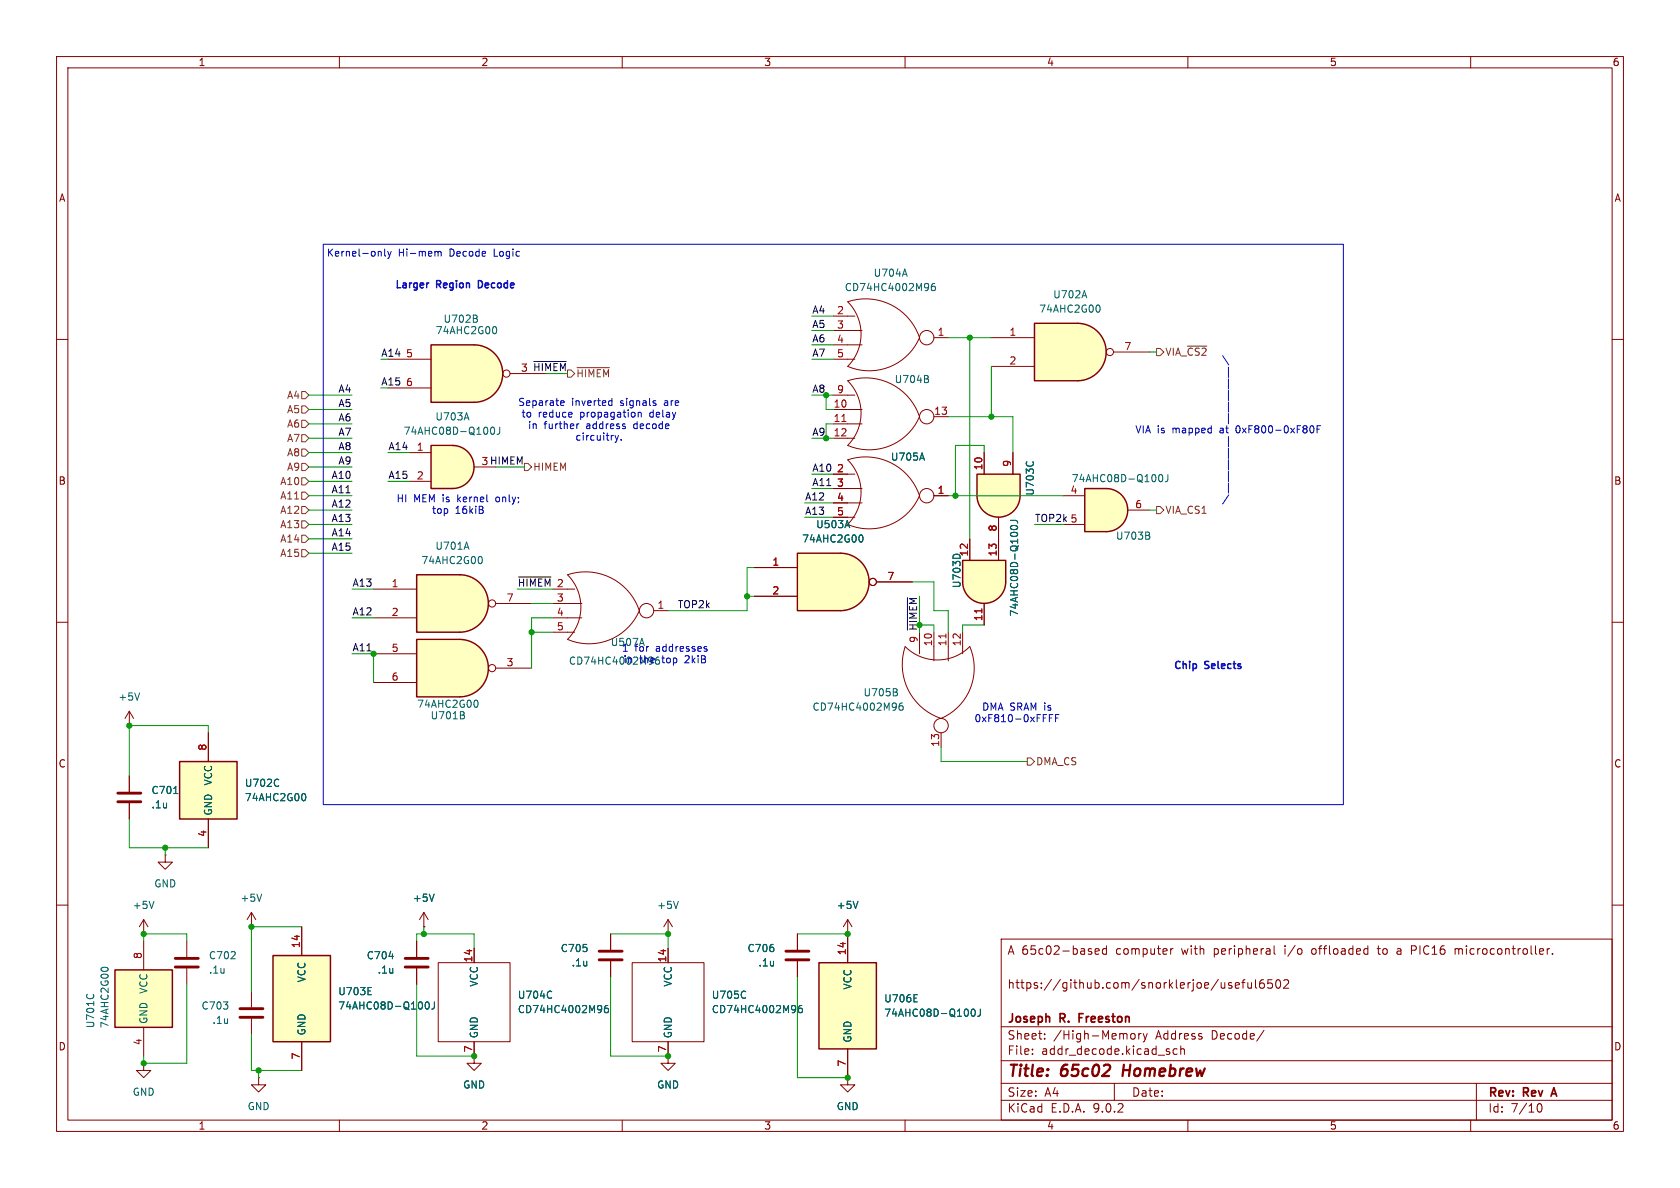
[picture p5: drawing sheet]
<svg xmlns="http://www.w3.org/2000/svg" width="297mm" height="210mm" viewBox="0 0 297 210" stroke-linecap="round" stroke-linejoin="round" font-family="sans-serif">
<g fill="none" stroke="#840000" stroke-width=".18">
<path d="M10 10h277v190h-277zM12 12h273v186h-273zM60 10v2M110 10v2M160 10v2M210 10v2M260 10v2M10 60h2M285 60h2M10 110h2M285 110h2M22.9 128.3h.1"/>
<path d="M22.9 125.7l-.8 1.3M22.9 125.7l.7 1.3M22.9 125.7v2.6M10 160h2M25.4 165.1h.1M25.4 162.6l-.8 1.2M25.4 162.6l.8 1.2M25.4 162.6v2.5M33 166.4v2.8M33 171.2v2.8M44.4 163.8h.1M44.4 161.3v2.5"/>
<path d="M44.4 175.3v2.8M44.4 161.3l-.7 1.3M44.4 161.3l.8 1.3M107.9 165.1v2.8M107.9 169.9v2.8M177 166h108v32h-108zM193.6 168.2l.7-.1-.1-.3-.4-.1-.2 .2 .1 .7h.5M195.6 167.8l-.4-.1-.3 .3v.4l.1 .2h.6M195.6 167.2v1.5M207 167.7v1M207.4 167.7l-.3 .1-.1 .2M217.7 173.8l-.3-.1-.2 .2v.2l.5 .2v.3h-.5"/>
<path d="M218.4 174.2l.7-.1-.1-.3-.4-.1-.2 .2 .1 .7h.5M219.5 173.7h.6M220.1 173.2l-.4 .2v1.3M220.6 173.7l.1 .9 .3 .1 .2-.1M221.2 173.7v1M222 173.2v1.3l.2 .2M223.4 173.2a.59 .59 0 0 0-.7 .6v.6l.1 .2 .4 .1 .3-.1v-.5l-.1-.3h-.4l-.3 .3M224.9 173.2h-.7l-.1 .7 .2-.1h.5l.2 .3-.1 .5-.2 .1-.6-.1M225.2 167.2v1.3l.3 .2M225.7 173.3l.2-.1a.81 .81 0 0 1 .6 .6 .81 .81 0 0 1-.3 .8l-.2 .1a.81 .81 0 0 1-.3-1.4zM227 173.3l.5-.1 .2 .1 .1 .3-.9 1.1h.9M241.4 167.7l.4 .1"/>
<path d="M241.8 168.6l-.4 .1M241.8 167.2v1.5M243.5 167.7h.5M247.5 167.7l-.5 .1M247.5 168.1h-.3a.29 .29 0 0 0-.2 .3 .29 .29 0 0 0 .2 .3h.3M249.5 167.2h.6M249.5 168h.6M257.2 167.7v1M257.8 167.8l-.3-.1-.3 .1M273.5 167.7v1M274 167.7l-.3 .1-.2 .2M274.5 168.6v.1"/>
<path d="M285 160h2M44.4 180.1v2.8M60 198v2M83.8 186.7v1.3h1.3l-1.3 1.2-1.3-1.2h1.3M83.8 186.7h.1M110 198v2M160 198v2M177 194.5h108M177 191.5h108M177 187.5h108M177 181.5h108M182.5 186.3v.1"/>
<path d="M182.5 185.5v.1M184.7 183.6v.1M184.7 182.8v.1M197 191.5v3M200 182.8l.4-.1 .3 .3v.4l-.2 .2h-.5M201.3 182.7v1M201.7 182.7l-.2 .1-.2 .2M202.1 182.7l.4 1M202.5 183.7l-.2 .4-.2 .1M202.8 182.7l-.3 1M206.7 186v.3M208.1 185.5l-.4-.1-.3 .3v.4l.1 .2h.6"/>
<path d="M208.7 185.5l.3-.1 .3 .1 .1 .9M208.7 184.9v1.5M210 198v2M223.5 182.1l-1.3 2M260 198v2M261 191.5v6.5M271.7 195.7l.2-.5 .2-.1a.81 .81 0 0 1 .6 .6 .81 .81 0 0 1-.3 .8h-.4l-.3-.5"/>
</g>
<path d="M190.8 179.9h.5M191.5 179.2h-.7v1.5M274.3 193.4h.8M274.7 192.3l-.5 1.5" fill="none" stroke="#840000" stroke-width=".3"/>
<path d="M198.7 188.2l-.3 2" fill="none" stroke="#840000" stroke-width=".4"/>
<path d="M31 169.4h4.1M31 170.9h4.1M42.4 178.3h4.1M42.4 179.8h4.1M105.9 168.1h4.1M105.9 169.7h4.1" fill="none" stroke="#840000" stroke-width=".51"/>
<path d="M24.7 122.5l-.4 1.3M27.2 159.3l-.4 1.3M46.3 158.1l-.5 1.2" fill="none" stroke="#006464" stroke-width=".18"/>
<path d="M48.3 168.9h10.1v15.3h-10.1z" fill="#ffffc2"/>
<path d="M48.3 168.9h10.1v15.3h-10.1z" fill="none" stroke="#840000" stroke-width=".25"/>
<path d="M53.3 163.8v5.1M73.7 166.4v2.8M73.7 171.2v2.8M53.3 184.2v5M149.9 190.5v1.3h1.2l-1.2 1.2-1.3-1.2h1.3M149.9 190.5h.1" fill="none" stroke="#840000" stroke-width=".18"/>
<path d="M65.1 175.8h.6M65.1 174.6h.6M68.8 169.1h.8M75.3 177.2l.2-.1a.68 .68 0 0 1 .4 .6 .68 .68 0 0 1-.4 .7 .84 .84 0 0 1-.2-1.2zM76.8 177.1v.9a.41 .41 0 0 1-.5 .4" fill="none" stroke="#006464" stroke-width=".18"/>
<path d="M71.6 169.4h4.1M71.6 170.9h4.1" fill="none" stroke="#840000" stroke-width=".51"/>
<path d="M144.8 170.2h10.1v15.2h-10.1z" fill="#ffffc2"/>
<path d="M144.8 170.2h10.1v15.2h-10.1z" fill="none" stroke="#840000" stroke-width=".25"/>
<g fill="none" stroke="#840000" stroke-width=".18">
<path d="M147.3 69.9h3.8M147.3 72.4h5.1M147.3 74.9h5.1M147.3 77.5h3.8M149.9 67.3a10 10 0 0 1 12.7 6.4 9.7 9.7 0 0 1-12.7 5 8.1 8.1 0 0 0 0-11.4zM165.1 73.7h2.5M74.9 163.8h.1M74.9 161.3l-.7 1.3M74.9 161.3l.8 1.3M74.9 161.3v2.5M77.5 170.2h12.7v14h-12.7zM83.8 167.6v2.6"/>
<path d="M149.9 165.1v5.1M83.8 184.2v2.5M149.9 185.4v5.1"/>
<circle cx="163.8" cy="73.7" r="1.27"/>
</g>
<path d="M163.9 67l.3 .2-.1 .3-.2 .1M164 66.4l.1 .2-.1 .3M76.7 158.1l-.4 1.2M97.5 175.3h.1M97.5 176.4h.1M107.5 177.7l-.4 .1a.86 .86 0 0 0 0 1.2l.4-.1 .1-.4-.3-.3-.3 .1-.1 .2M161.6 177.1h.6M161.6 175.8h.6M171.8 178.5l.2-.1a.68 .68 0 0 1 .4 .6 .68 .68 0 0 1-.4 .6l-.2-.1-.1-.3zM173.3 178.4v.9a.41 .41 0 0 1-.5 .3" fill="none" stroke="#006464" stroke-width=".18"/>
<path d="M148.8 74.5h.8" fill="none" stroke="#a90000" stroke-width=".18"/>
<path d="M31.7 134.6h10.2v10.2h-10.2z" fill="#ffffc2"/>
<path d="M31.7 134.6h10.2v10.2h-10.2z" fill="none" stroke="#840000" stroke-width=".25"/>
<path d="M22.9 137.2v2.8M36.8 129.5v5.1M22.9 142v2.8M29.2 151.1v1.3h1.3l-1.3 1.3-1.3-1.3h1.3M29.2 151.1h.1M36.8 144.8v5.1M111.8 170.2h12.7v14h-12.7zM118.1 167.6v2.6M118.1 184.2v2.5" fill="none" stroke="#840000" stroke-width=".18"/>
<path d="M49.2 137.8l.1 .1M49.3 138.9h-.1M30.7 140.3h.7M53.8 140.3a.79 .79 0 0 1 0 1.2M131.8 175.3h.1M131.8 176.4h.1M141.7 177.7l-.3 .1a.86 .86 0 0 0 0 1.2l.4-.1 .1-.4-.3-.3-.3 .1-.2 .2" fill="none" stroke="#006464" stroke-width=".18"/>
<path d="M20.8 140.2h4.1M20.8 141.7h4.1" fill="none" stroke="#840000" stroke-width=".51"/>
<path d="M20.3 171.5h10.2v10.1h-10.2z" fill="#ffffc2"/>
<path d="M20.3 171.5h10.2v10.1h-10.2z" fill="none" stroke="#840000" stroke-width=".25"/>
<g fill="none" stroke="#840000" stroke-width=".18">
<path d="M25.4 166.4v5.1M118.1 165.1h.1M118.1 162.6l-.8 1.2M118.1 162.6l.8 1.2M118.1 162.6v2.5M141 165.1v2.8M141 169.9v2.8M149.9 165.1h.1M149.9 162.6l-.8 1.2M149.9 162.6l.7 1.2M149.9 162.6v2.5M25.4 188v1.2h1.3l-1.3 1.3-1.3-1.3h1.3"/>
<path d="M25.4 188h.1M25.4 181.6v5.1M45.7 190.5v1.3h1.3l-1.3 1.2-1.3-1.2h1.3M45.7 190.5h.1M118.1 186.7v1.3h1.3l-1.3 1.2-1.3-1.2h1.3M118.1 186.7h.1"/>
</g>
<path d="M119.9 159.3l-.4 1.3M151.7 159.3l-.4 1.3M15.4 175.8h.1M16.5 175.8h.1M17.9 171.3a.79 .79 0 0 1 1.2 0" fill="none" stroke="#006464" stroke-width=".18"/>
<path d="M138.9 168.1h4.1M138.9 169.7h4.1" fill="none" stroke="#840000" stroke-width=".51"/>
<path d="M148.6 97.8a5.1 5.1 0 0 1 5 5.1 5.1 5.1 0 0 1-5 5.1z" fill="#ffffc2" stroke="#ffffc2" stroke-width=".18"/>
<path d="M141 97.8h7.6v10.2h-7.6z" fill="#ffffc2"/>
<path d="M141 97.8h7.6a5.1 5.1 0 0 1 5 5.1 5.1 5.1 0 0 1-5 5.1h-7.6z" fill="none" stroke="#840000" stroke-width=".25"/>
<g fill="none" stroke="#840000" stroke-width=".18">
<path d="M97.8 104.1h3.8M97.8 106.7h5.1M97.8 109.2h5.1M97.8 111.8h3.8M100.3 101.6a10 10 0 0 1 12.7 6.4 9.7 9.7 0 0 1-12.7 5 8.1 8.1 0 0 0 0-11.4zM115.6 108h2.5M133.3 100.3h7.7M133.3 105.4h7.7M154.9 102.9h6.4"/>
<circle cx="114.3" cy="107.9" r="1.27"/>
<circle cx="154.3" cy="102.9" r=".63"/>
</g>
<path d="M149.8 92l.4 1.3M152.3 94.6a.79 .79 0 0 1 0 1.2M113.5 112.8l.4 1.3M116 116.7l.4-.1 .2 .3M116.5 116.1l-.4 .1-.2 .3M116.6 117.2l-.2 .2h-.4" fill="none" stroke="#006464" stroke-width=".18"/>
<path d="M195.6 86.4a3.8 3.8 0 0 1 3.8 3.8 3.8 3.8 0 0 1-3.8 3.8z" fill="#ffffc2" stroke="#ffffc2" stroke-width=".18"/>
<path d="M191.8 86.4h3.8v7.6h-3.8z" fill="#ffffc2"/>
<path d="M191.8 86.4h3.8a3.8 3.8 0 0 1 3.8 3.8 3.8 3.8 0 0 1-3.8 3.8h-3.8z" fill="none" stroke="#840000" stroke-width=".25"/>
<path d="M188 87.6h3.8M188 92.7h3.8M199.4 90.2h3.8" fill="none" stroke="#840000" stroke-width=".18"/>
<path d="M203 94.7l.3 .2-.1 .3-.2 .1M203.1 94.1l.1 .2-.1 .3M205 84l.1-.1a.68 .68 0 0 1 .5 .6 .68 .68 0 0 1-.5 .7l-.1-.2-.2-.3zM206.5 83.9v.9a.41 .41 0 0 1-.5 .4" fill="none" stroke="#006464" stroke-width=".18"/>
<path d="M190.5 57.2a5.1 5.1 0 0 1 5.1 5 5.1 5.1 0 0 1-5.1 5.1z" fill="#ffffc2" stroke="#ffffc2" stroke-width=".18"/>
<path d="M182.9 57.2h7.6v10.1h-7.6z" fill="#ffffc2"/>
<path d="M182.9 57.2h7.6a5.1 5.1 0 0 1 5.1 5 5.1 5.1 0 0 1-5.1 5.1h-7.6z" fill="none" stroke="#840000" stroke-width=".25"/>
<g fill="none" stroke="#840000" stroke-width=".18">
<path d="M175.3 59.7h7.6M175.3 64.8h7.6M196.8 62.2h6.4"/>
<circle cx="196.2" cy="62.2" r=".63"/>
</g>
<path d="M191.7 51.4l.4 1.2M194.2 53.9a.79 .79 0 0 1 0 1.3" fill="none" stroke="#006464" stroke-width=".18"/>
<path d="M172.7 87.6h7.6a3.8 3.8 0 0 1-3.8 3.8 3.8 3.8 0 0 1-3.8-3.8z" fill="#ffffc2" stroke="#ffffc2" stroke-width=".18"/>
<path d="M172.7 83.8h7.6v3.8h-7.6z" fill="#ffffc2"/>
<path d="M172.7 83.8h7.6v3.8a3.8 3.8 0 0 1-3.8 3.8 3.8 3.8 0 0 1-3.8-3.8z" fill="none" stroke="#840000" stroke-width=".25"/>
<path d="M174 80v3.8M176.5 91.4v3.9M179.1 80v3.8" fill="none" stroke="#840000" stroke-width=".18"/>
<path d="M181.5 81.6v.1M182.6 81.6v.1" fill="none" stroke="#006464" stroke-width=".18"/>
<path d="M170.2 102.9h7.6a3.8 3.8 0 0 1-3.8 3.8 3.8 3.8 0 0 1-3.8-3.8z" fill="#ffffc2" stroke="#ffffc2" stroke-width=".18"/>
<path d="M170.2 99.1h7.6v3.8h-7.6z" fill="#ffffc2"/>
<path d="M170.2 99.1h7.6v3.8a3.8 3.8 0 0 1-3.8 3.8 3.8 3.8 0 0 1-3.8-3.8z" fill="none" stroke="#840000" stroke-width=".25"/>
<g fill="none" stroke="#840000" stroke-width=".18">
<path d="M147.3 55.9h3.8M147.3 58.4h5.1M149.9 53.3a10 10 0 0 1 12.7 6.4 9.7 9.7 0 0 1-12.7 5.1 8.1 8.1 0 0 0 0-11.5zM165.1 59.7h2.5M147.3 61h5.1M147.3 63.5h3.8M147.3 83.8h3.8M147.3 86.4h5.1M147.3 88.9h5.1M147.3 91.4h3.8M149.9 81.3a10 10 0 0 1 12.7 6.3 9.7 9.7 0 0 1-12.7 5.1 8.1 8.1 0 0 0 0-11.4zM165.1 87.6h2.5"/>
<path d="M171.4 95.3v3.8M176.5 95.3v3.8M160 114.3a8.1 8.1 0 0 0 11.4 0 9.7 9.7 0 0 1-5 12.7 10 10 0 0 1-6.4-12.7zM162.6 111.8v3.8M165.1 111.8v5M167.6 111.8v5M170.2 111.8v3.8M174 106.7v3.8M166.4 129.5v2.6"/>
<circle cx="163.8" cy="59.7" r="1.27"/>
<circle cx="163.8" cy="87.6" r="1.27"/>
<circle cx="166.4" cy="128.3" r="1.27"/>
</g>
<path d="M167.2 112.1v.7M173.6 107.6v.7" fill="none" stroke="#a90000" stroke-width=".18"/>
<path d="M160 47.6l.4 1.2M165.3 50.1l-.4 .1a.86 .86 0 0 0 0 1.2l.4-.1 .1-.5-.3-.2h-.2l-.3 .2M163 80.1l.4 1.3M168.8 98h.6M178.6 92h.9a.41 .41 0 0 1 .4 .5M178.7 93.1a.75 .75 0 0 1 1.2 .2 .72 .72 0 0 1-1.3-.1zM158.3 122.3l.4 .3-.1 .3-.2 .1M158.5 121.8l.1 .2-.1 .3M159.5 124.3h-.3a.86 .86 0 0 0 0 1.2l.4-.1 .1-.4-.3-.2h-.2l-.3 .2" fill="none" stroke="#006464" stroke-width=".18"/>
<path d="M83.8 61a5.1 5.1 0 0 1 5.1 5 5.1 5.1 0 0 1-5.1 5.1z" fill="#ffffc2" stroke="#ffffc2" stroke-width=".18"/>
<path d="M76.2 61h7.6v10.1h-7.6z" fill="#ffffc2"/>
<path d="M76.2 61h7.6a5.1 5.1 0 0 1 5.1 5 5.1 5.1 0 0 1-5.1 5.1h-7.6z" fill="none" stroke="#840000" stroke-width=".25"/>
<g fill="none" stroke="#840000" stroke-width=".18">
<path d="M68.6 63.5h7.6M68.6 68.6h7.6M90.2 66h6.3"/>
<circle cx="89.5" cy="66" r=".63"/>
</g>
<path d="M84.1 56.3l.3 .2-.1 .3-.1 .2M84.2 55.8l.1 .1-.1 .3M87.5 57.7a.79 .79 0 0 1 0 1.3" fill="none" stroke="#006464" stroke-width=".18"/>
<path d="M81.3 113a5.1 5.1 0 0 1 5 5.1 5.1 5.1 0 0 1-5 5.1z" fill="#ffffc2" stroke="#ffffc2" stroke-width=".18"/>
<path d="M73.7 113h7.6v10.2h-7.6z" fill="#ffffc2"/>
<path d="M73.7 113h7.6a5.1 5.1 0 0 1 5 5.1 5.1 5.1 0 0 1-5 5.1h-7.6z" fill="none" stroke="#840000" stroke-width=".25"/>
<g fill="none" stroke="#840000" stroke-width=".18">
<path d="M66 115.6h7.7M87.6 118.1h6.4M66 120.7h7.7"/>
<circle cx="87" cy="118.1" r=".63"/>
</g>
<path d="M81.8 126.4l.3 .2v.4l-.2 .1M82 125.9l.1 .3-.2 .1M84.2 123.8a.79 .79 0 0 1 0 1.2" fill="none" stroke="#006464" stroke-width=".18"/>
<path d="M80 78.7a3.8 3.8 0 0 1 3.8 3.9 3.8 3.8 0 0 1-3.8 3.8z" fill="#ffffc2" stroke="#ffffc2" stroke-width=".18"/>
<path d="M76.2 78.7h3.8v7.7h-3.8z" fill="#ffffc2"/>
<path d="M76.2 78.7h3.8a3.8 3.8 0 0 1 3.8 3.9 3.8 3.8 0 0 1-3.8 3.8h-3.8z" fill="none" stroke="#840000" stroke-width=".25"/>
<path d="M72.4 80h3.8M72.4 85.1h3.8M83.8 82.6h3.8" fill="none" stroke="#840000" stroke-width=".18"/>
<path d="M82.5 73l.4 1.2M86.8 75.6l.2-.1a.68 .68 0 0 1 .5 .6 .68 .68 0 0 1-.5 .7l-.2-.1-.1-.4zM88.3 75.5v.9a.41 .41 0 0 1-.4 .4" fill="none" stroke="#006464" stroke-width=".18"/>
<path d="M81.3 101.6a5.1 5.1 0 0 1 5 5.1 5.1 5.1 0 0 1-5 5.1z" fill="#ffffc2" stroke="#ffffc2" stroke-width=".18"/>
<path d="M73.7 101.6h7.6v10.2h-7.6z" fill="#ffffc2"/>
<path d="M73.7 101.6h7.6a5.1 5.1 0 0 1 5 5.1 5.1 5.1 0 0 1-5 5.1h-7.6z" fill="none" stroke="#840000" stroke-width=".25"/>
<g fill="none" stroke="#840000" stroke-width=".18">
<path d="M147.3 83.8h2.6M147.3 86.4h2.6M147.3 88.9h2.6M147.3 91.4h2.6M165.1 87.6h2.5M171.4 95.3v3.8M174 80v3.8M176.5 91.4v7.7M179.1 80v3.8M66 104.1h7.7M66 109.2h7.7M87.6 106.7h6.4"/>
<path d="M133.3 100.3h7.7M133.3 105.4h7.7M154.9 102.9h6.4M174 106.7v3.8M22.9 137.2v2.8M36.8 129.5v5.1M22.9 142v2.8M36.8 144.8v5.1M53.3 163.8v5.1M73.7 166.4v2.8M73.7 171.2v2.8M74.9 163.8h.1"/>
<path d="M83.8 167.6v2.6M107.9 165.1v2.8M107.9 169.9v2.8M118.1 167.6v2.6M141 165.1v2.8M141 169.9v2.8M149.9 165.1h.1M149.9 165.1v5.1M53.3 184.2v5M83.8 186.7h.1M83.8 184.2v2.5M118.1 186.7h.1"/>
<path d="M118.1 184.2v2.5M149.9 190.5h.1M149.9 185.4v5.1"/>
<circle cx="87" cy="106.7" r=".63"/>
<circle cx="154.3" cy="102.9" r=".63"/>
</g>
<g fill="none" stroke="#006464" stroke-width=".18">
<path d="M82.5 95.8l.4 1.3M85 98.4a.79 .79 0 0 1 0 1.2M149.8 92l.4 1.3M152.3 94.6a.79 .79 0 0 1 0 1.2M163 80.1l.4 1.3M168.8 98h.6M178.6 92h.9a.41 .41 0 0 1 .4 .5M178.7 93.1a.75 .75 0 0 1 1.2 .2 .72 .72 0 0 1-1.3-.1zM181.5 81.6v.1M182.6 81.6v.1M49.2 137.8l.1 .1M49.3 138.9h-.1"/>
<path d="M30.7 140.3h.7M53.8 140.3a.79 .79 0 0 1 0 1.2M76.7 158.1l-.4 1.2M151.7 159.3l-.4 1.3M65.1 175.8h.6M65.1 174.6h.6M68.8 169.1h.8M75.3 177.2l.2-.1a.68 .68 0 0 1 .4 .6 .68 .68 0 0 1-.4 .7 .84 .84 0 0 1-.2-1.2zM76.8 177.1v.9a.41 .41 0 0 1-.5 .4M97.5 175.3h.1M97.5 176.4h.1M107.5 177.7l-.4 .1a.86 .86 0 0 0 0 1.2l.4-.1 .1-.4-.3-.3-.3 .1-.1 .2"/>
<path d="M131.8 175.3h.1M131.8 176.4h.1M141.7 177.7l-.3 .1a.86 .86 0 0 0 0 1.2l.4-.1 .1-.4-.3-.3-.3 .1-.2 .2M161.6 175.8h.6M161.6 177.1h.6M171.8 178.5l.2-.1a.68 .68 0 0 1 .4 .6 .68 .68 0 0 1-.4 .6l-.2-.1-.1-.3zM173.3 178.4v.9a.41 .41 0 0 1-.5 .3"/>
</g>
<g fill="none" stroke="#725600" stroke-width=".18">
<path d="M53.3 79.4h.7l.6 .6-.6 .6h-.7zM53.3 74.3h.7l.6 .6-.6 .7h-.7zM53.3 71.8h.7l.6 .6-.6 .6h-.7zM53.3 69.2h.7l.6 .7-.6 .6h-.7zM53.3 76.8h.7l.6 .7-.6 .6h-.7zM100.3 65.4h.7l.6 .6-.6 .7h-.7zM102 65h5.8M204.5 61.6h.6l.6 .6-.6 .7h-.6zM209.9 61.2h3.4M53.3 84.5h.7l.6 .6-.6 .6h-.7zM53.3 87h.7l.6 .6-.6 .7h-.7zM53.3 92.1h.7l.6 .6-.6 .6h-.7z"/>
<path d="M53.3 94.6h.7l.6 .7-.6 .6h-.7zM53.3 89.5h.7l.6 .7-.6 .6h-.7zM53.3 97.2h.7l.6 .6-.6 .6h-.7zM53.3 81.9h.7l.6 .7-.6 .6h-.7zM92.7 81.9h.6l.7 .7-.7 .6h-.6zM204.5 89.5h.6l.6 .7-.6 .6h-.6zM181.6 134h.6l.7 .6-.7 .7h-.6z"/>
</g>
<path d="M94.4 63.9h5.7M91.7 102h5.7M160.4 105.6v5.8" fill="none" stroke="#0f0f0f" stroke-width=".18"/>
<g fill="none" stroke="#009600" stroke-width=".18">
<path d="M143.5 58.4h3.8M143.5 55.9h3.8M167.6 59.7h7.7M171.4 59.7v35.6M54.6 69.9h7.6M54.6 72.4h7.6M54.6 74.9h7.6M54.6 77.5h7.6M96.5 66h3.8M143.5 61h3.8M143.5 63.5h3.8M147.3 69.9h-1.3v2.5h1.3"/>
<path d="M147.3 74.9h-1.3v2.6h1.3M167.6 73.7h11.5v6.3M175.3 64.8v8.9M203.2 62.2h1.3M54.6 87.6h7.6M54.6 85.1h7.6M54.6 80h7.6M54.6 90.2h7.6M54.6 92.7h7.6M54.6 82.6h7.6M54.6 97.8h7.6M54.6 95.3h7.6"/>
<path d="M68.6 85.1h3.8M68.6 80h3.8M87.6 82.6h5.1M142.2 88.9h5.1M142.2 91.4h5.1M143.5 86.4h3.8M143.5 83.8h3.8M167.6 87.6h20.4M174 80v-1.3h-5.1v8.9M182.9 92.7h5.1M203.2 90.2h1.3M62.2 115.6h3.8v5.1"/>
<path d="M62.2 109.2h3.8M62.2 104.1h3.8M91.4 104.1h6.4M94 111.8h3.8M94 106.7h3.8M97.8 109.2h-3.8v8.9M132.1 105.4h1.2M133.3 100.3h-1.2v7.7h-14M161.3 102.9h3.8v5.1h2.5v3.8M162.6 105.4v5.1h2.5v1.3M174 110.5h-3.8v1.3M36.8 129.5v-1.2h-13.9v8.9"/>
<path d="M166.4 132.1v2.5h15.2M22.9 144.8v5.1h13.9M29.2 149.9v1.2M25.4 166.4v-1.3h7.6v1.3M33 174v14h-7.6v-1.3M53.3 163.8h-8.9v11.5M73.7 166.4v-1.3h10.1v2.5M73.7 174v12.7h10.1M74.9 163.8v1.3M107.9 165.1h10.2v2.5M107.9 172.7v14h10.2M141 165.1h8.9"/>
<path d="M141 172.7v17.8h8.9M44.4 182.9v6.3h8.9M45.7 189.2v1.3"/>
</g>
<g fill="none" stroke="#0000c2" stroke-width=".18">
<path d="M57.1 43.2h180.4v99h-180.4zM67.2 44.4l.2 .2v.7M68 44v1.1l.2 .2M68.5 44.4l.4 .9M68.9 45.3l-.4 .4M69.2 44.4l-.3 .9M77.1 44.4l.3 .2M77.4 44.6l.2-.2 .3 .1 .1 .8M77.4 44.6v.7M99.2 71.6h.5M99.2 70.9l.3-.1 .2 .3-.6 .2M101.1 72.9v.3l-.6 .1"/>
<path d="M102 74.9v.9M102.2 74.9l-.2 .3M107.8 70.8l.4 .1M108.2 71.6l-.4 .1M108.2 70.4v1.3M108.7 77l.3 .8M109 77.8l-.3 .4M109.3 77l-.3 .8M109.8 77.7v.1M112.8 72.9v.8M112.9 72.9l-.1 .1M113.3 72.9l.1 .8"/>
<path d="M115.8 71.3l.2 .1-.2 .3M115.8 70.8l.1 .1M217.2 64.9v1.8M217.2 67v1.8M217.2 69v1.8M217.2 71v1.9M217.2 77.2v1.8M217.2 79.2v1.8M232 75.3a.79 .79 0 0 1 0 1.2M232.8 75.9h.5M233.4 75.3h-.6v1.2M85.4 90.2v.4"/>
<path d="M217.2 81.3v1.8M217.2 83.3v1.8M217.2 87.5l-1.1 1.6M124.6 114.7l.3 .1 .1 .1-.2 .2h-.2M124.6 114.3h.3M185.5 126.9h.4M185.5 126.3v1.3M186.6 126.9h.4M187.2 126.3h-.6v1.3"/>
</g>
<path d="M75.7 50h.1" fill="none" stroke="#0000c2" stroke-width=".25"/>
<path d="M173.6 107.6v.7" fill="none" stroke="#a90000" stroke-width=".18"/>
<g fill="#009600" stroke="#009600" stroke-width=".18">
<circle cx="171.4" cy="59.7" r=".46"/>
<circle cx="22.9" cy="128.3" r=".46"/>
<circle cx="44.4" cy="163.8" r=".46"/>
<circle cx="45.7" cy="189.2" r=".46"/>
<circle cx="66" cy="115.6" r=".46"/>
<circle cx="74.9" cy="165.1" r=".46"/>
<circle cx="29.2" cy="149.9" r=".46"/>
<circle cx="25.4" cy="165.1" r=".46"/>
<circle cx="25.4" cy="188" r=".46"/>
<circle cx="94" cy="111.8" r=".46"/>
<circle cx="146" cy="69.9" r=".46"/>
<circle cx="146" cy="77.5" r=".46"/>
<circle cx="175.3" cy="73.7" r=".46"/>
<circle cx="132.1" cy="105.4" r=".46"/>
<circle cx="168.9" cy="87.6" r=".46"/>
<circle cx="149.9" cy="165.1" r=".46"/>
<circle cx="118.1" cy="165.1" r=".46"/>
<circle cx="118.1" cy="186.7" r=".46"/>
<circle cx="83.8" cy="186.7" r=".46"/>
<circle cx="149.9" cy="190.5" r=".46"/>
</g>
<g font-size="2.8" fill="#840000">
<text x="178" y="190.9">Title:</text>
<text x="187.7" y="190.9">65c02</text>
<text x="199.3" y="190.9">Homebrew</text>
</g>
<g font-size="2.1" fill="#840000">
<text x="178" y="169">A 65c02-based</text>
<text x="197.3" y="169">computer</text>
<text x="209" y="169">with</text>
<text x="214.8" y="169">peripheral</text>
<text x="227.5" y="169">i/o</text>
<text x="232.4" y="169">offloaded</text>
<text x="244.3" y="169">to</text>
<text x="247.8" y="169">a</text>
<text x="250.5" y="169">PIC16</text>
<text x="258.4" y="169">microcontroller.</text>
<text x="178" y="175">https://github.com/snorklerjoe/useful6502</text>
<text x="178" y="184">Sheet:</text>
<text x="178" y="181.2">Joseph</text>
<text x="186.2" y="184">/High-Memory</text>
<text x="187.5" y="181.2">R.</text>
<text x="191.4" y="181.2">Freeston</text>
<text x="204.4" y="184">Address</text>
<text x="214.3" y="184">Decode/</text>
<text x="178" y="186.7">File:</text>
<text x="184.1" y="186.7">addr_decode.kicad_sch</text>
<text x="178" y="196.9">KiCad</text>
<text x="178" y="194.1">Size:</text>
<text x="184.7" y="194.1">A4</text>
<text x="185.7" y="196.9">E.D.A.</text>
<text x="193.3" y="196.9">9.0.2</text>
<text x="200" y="194.1">Date:</text>
<text x="263" y="194.3">Rev:</text>
<text x="263" y="196.9">Id:</text>
<text x="267.1" y="196.9">7/10</text>
<text x="269.4" y="194.3">Rev</text>
<text x="275.1" y="194.3">A</text>
</g>
<g font-size="1.8" fill="#840000">
<text x="35" y="11.9">1</text>
<text x="85" y="11.9">2</text>
<text x="135" y="11.9">3</text>
<text x="185" y="11.9">4</text>
<text x="235" y="11.9">5</text>
<text x="285" y="11.9">6</text>
<text x="10.3" y="35.9">A</text>
<text x="285.3" y="35.9">A</text>
<text x="10.3" y="85.9">B</text>
<text x="285.3" y="85.9">B</text>
<text x="10.3" y="135.9">C</text>
<text x="285.3" y="135.9">C</text>
<text x="10.3" y="185.9">D</text>
<text x="285.3" y="185.9">D</text>
<text x="35" y="199.9">1</text>
<text x="85" y="199.9">2</text>
<text x="135" y="199.9">3</text>
<text x="185" y="199.9">4</text>
<text x="235" y="199.9">5</text>
<text x="285" y="199.9">6</text>
</g>
<g font-size="1.8" fill="#0000c2">
<text x="57.7" y="45.6">Kernel-only</text>
<text x="70.4" y="45.6">Hi-mem</text>
<text x="79.6" y="45.6">Decode</text>
<text x="87.6" y="45.6">Logic</text>
<text x="69.7" y="51.3">Larger</text>
<text x="77.1" y="51.3">Region</text>
<text x="85" y="51.3">Decode</text>
<text x="216.2" y="64.5">\</text>
<text x="91.5" y="72">Separate</text>
<text x="101" y="72">inverted</text>
<text x="109.8" y="72">signals</text>
<text x="117.8" y="72">are</text>
<text x="92.1" y="74">to</text>
<text x="93.2" y="76.1">in</text>
<text x="95.1" y="74">reduce</text>
<text x="96.2" y="76.1">further</text>
<text x="102.7" y="74">propagation</text>
<text x="103.8" y="76.1">address</text>
<text x="112.3" y="76.1">decode</text>
<text x="115.2" y="74">delay</text>
<text x="200.6" y="76.8">VIA is</text>
<text x="207.4" y="76.8">mapped</text>
<text x="215.9" y="76.8">at</text>
<text x="216.5" y="74.8">|</text>
<text x="219" y="76.8">0xF800-0xF80F</text>
<text x="101.6" y="78.1">circuitry.</text>
<text x="70" y="89">HI</text>
<text x="73.1" y="89">MEM is</text>
<text x="81.1" y="89">kernel</text>
<text x="88.1" y="89">only;</text>
<text x="216.5" y="87">|</text>
<text x="76.3" y="91">top</text>
<text x="80.5" y="91">16kiB</text>
<text x="109.9" y="115.4">1</text>
<text x="110.1" y="117.5">in</text>
<text x="112.2" y="115.4">for</text>
<text x="113" y="117.5">the</text>
<text x="116.1" y="115.4">addresses</text>
<text x="117.2" y="117.5">top</text>
<text x="121.4" y="117.5">2kiB</text>
<text x="207.3" y="118.6">Chip</text>
<text x="213" y="118.6">Selects</text>
<text x="173.5" y="125.8">DMA SRAM is</text>
<text x="172.2" y="127.9">0xF810-0xFFFF</text>
</g>
<g font-size="1.8" fill="#006464">
<text x="149.2" y="51.7">CD74HC4002M96</text>
<text x="154.4" y="49.1">U704A</text>
<text x="186.1" y="52.9">U702A</text>
<text x="76.9" y="59.3">74AHC2G00</text>
<text x="78.3" y="57.3">U702B</text>
<text x="183.6" y="55.5">74AHC2G00</text>
<text x="158.1" y="67.9">U704B</text>
<text x="71.3" y="77.1">74AHC08D-Q100J</text>
<text x="76.9" y="74.5">U703A</text>
<text x="157.4" y="81.6">U705A</text>
<text x="183" y="87.7" transform="rotate(-90 183 87.7)">U703C</text>
<text x="189.4" y="85.4">74AHC08D-Q100J</text>
<text x="144.2" y="93.6">U503A</text>
<text x="197.2" y="95.6">U703B</text>
<text x="74.4" y="99.9">74AHC2G00</text>
<text x="76.9" y="97.4">U701A</text>
<text x="141.7" y="96.1">74AHC2G00</text>
<text x="170" y="104.1" transform="rotate(-90 170 104.1)">U703D</text>
<text x="180.2" y="109.1" transform="rotate(-90 180.2 109.1)">74AHC08D-Q100J</text>
<text x="100.5" y="117.7">CD74HC4002M96</text>
<text x="107.9" y="114.4">U507A</text>
<text x="20.8" y="124.1">+5V</text>
<text x="73.6" y="125.3">74AHC2G00</text>
<text x="143.5" y="125.8">CD74HC4002M96</text>
<text x="152.6" y="123.3">U705B</text>
<text x="76" y="127.4">U701B</text>
<text x="26.7" y="140.6">C701</text>
<text x="26.7" y="143.1">.1u</text>
<text x="37.7" y="139" transform="rotate(-90 37.7 139)">VCC</text>
<text x="43.2" y="139.3">U702C</text>
<text x="43.2" y="141.8">74AHC2G00</text>
<text x="37.7" y="144.3" transform="rotate(-90 37.7 144.3)">GND</text>
<text x="23.4" y="160.9">+5V</text>
<text x="27.2" y="157.1">GND</text>
<text x="42.4" y="159.6">+5V</text>
<text x="72.9" y="159.6">+5V</text>
<text x="116.1" y="160.9">+5V</text>
<text x="147.8" y="160.9">+5V</text>
<text x="36.8" y="169.8">C702</text>
<text x="36.8" y="172.3">.1u</text>
<text x="54.2" y="173.8" transform="rotate(-90 54.2 173.8)">VCC</text>
<text x="64.7" y="169.8">C704</text>
<text x="66.7" y="172.3">.1u</text>
<text x="99" y="168.5">C705</text>
<text x="101" y="171">.1u</text>
<text x="132" y="168.5">C706</text>
<text x="134" y="171">.1u</text>
<text x="26.3" y="175.8" transform="rotate(-90 26.3 175.8)">VCC</text>
<text x="35.5" y="178.7">C703</text>
<text x="59.7" y="178.7">74AHC08D-Q100J</text>
<text x="59.7" y="176.1">U703E</text>
<text x="84.7" y="174.5" transform="rotate(-90 84.7 174.5)">VCC</text>
<text x="91.4" y="179.3">CD74HC4002M96</text>
<text x="91.4" y="176.8">U704C</text>
<text x="119" y="174.5" transform="rotate(-90 119 174.5)">VCC</text>
<text x="125.7" y="179.3">CD74HC4002M96</text>
<text x="125.7" y="176.8">U705C</text>
<text x="150.7" y="175" transform="rotate(-90 150.7 175)">VCC</text>
<text x="156.2" y="179.9">74AHC08D-Q100J</text>
<text x="156.2" y="177.4">U706E</text>
<text x="16.9" y="181.9" transform="rotate(-90 16.9 181.9)">U701C</text>
<text x="19.4" y="181.9" transform="rotate(-90 19.4 181.9)">74AHC2G00</text>
<text x="26.3" y="181.1" transform="rotate(-90 26.3 181.1)">GND</text>
<text x="37.5" y="181.2">.1u</text>
<text x="54.2" y="183.1" transform="rotate(-90 54.2 183.1)">GND</text>
<text x="84.7" y="183.6" transform="rotate(-90 84.7 183.6)">GND</text>
<text x="119" y="183.6" transform="rotate(-90 119 183.6)">GND</text>
<text x="150.7" y="184.4" transform="rotate(-90 150.7 184.4)">GND</text>
<text x="23.4" y="193.9">GND</text>
<text x="43.7" y="196.4">GND</text>
<text x="81.8" y="192.6">GND</text>
<text x="116.1" y="192.6">GND</text>
<text x="147.8" y="196.4">GND</text>
</g>
<g font-size="1.8" fill="#0f0f0f">
<text x="143.5" y="58.1">A5</text>
<text x="143.5" y="55.5">A4</text>
<text x="92" y="65.8">3 ~{HIMEM}</text>
<text x="143.5" y="63.2">A7</text>
<text x="143.5" y="60.6">A6</text>
<text x="59.7" y="69.5">A4</text>
<text x="59.7" y="72">A5</text>
<text x="59.7" y="77.1">A7</text>
<text x="59.7" y="74.6">A6</text>
<text x="59.7" y="82.2">A9</text>
<text x="59.7" y="79.7">A8</text>
<text x="68.6" y="79.7">A14</text>
<text x="85" y="82.3">3 HIMEM</text>
<text x="143.5" y="83.5">A10</text>
<text x="58.5" y="89.8">A12</text>
<text x="58.5" y="87.3">A11</text>
<text x="58.5" y="84.7">A10</text>
<text x="68.6" y="84.7">A15</text>
<text x="142.2" y="88.6">A12</text>
<text x="143.5" y="86">A11</text>
<text x="58.5" y="94.9">A14</text>
<text x="58.5" y="92.4">A13</text>
<text x="142.2" y="91.1">A13</text>
<text x="182.9" y="92.4">TOP2k 5</text>
<text x="58.5" y="97.4">A15</text>
<text x="62.2" y="103.8">A13</text>
<text x="91.4" y="103.8">~{HIMEM}</text>
<text x="119.7" y="107.6">TOP2k</text>
<text x="62.2" y="108.9">A12</text>
<text x="62.2" y="115.2">A11</text>
</g>
<g font-size="1.8" fill="#a90000">
<text x="147.9" y="55.6">2</text>
<text x="147.9" y="58.2">3</text>
<text x="165.7" y="59.4">1</text>
<text x="178.4" y="59.4">1</text>
<text x="71.7" y="63.2">5</text>
<text x="147.9" y="60.7">4</text>
<text x="147.9" y="63.2">5</text>
<text x="178.4" y="64.5">2</text>
<text x="198.7" y="62">7</text>
<text x="71.7" y="68.3">6</text>
<text x="147.9" y="69.6">9</text>
<text x="147.3" y="72.1">10</text>
<text x="147.3" y="74.7">11</text>
<text x="147.3" y="77.2">12</text>
<text x="165.1" y="73.4">13</text>
<text x="73.6" y="79.8">1</text>
<text x="147.9" y="83.6">2</text>
<text x="173.7" y="83.2" transform="rotate(-90 173.7 83.2)">10</text>
<text x="178.8" y="82.6" transform="rotate(-90 178.8 82.6)">9</text>
<text x="73.6" y="84.8">2</text>
<text x="147.9" y="86.1">3</text>
<text x="147.9" y="88.6">4</text>
<text x="165.7" y="87.4">1</text>
<text x="189.2" y="87.4">4</text>
<text x="200.6" y="89.9">6</text>
<text x="147.9" y="91.2">5</text>
<text x="176.3" y="94.1" transform="rotate(-90 176.3 94.1)">8</text>
<text x="136.5" y="100.1">1</text>
<text x="171.2" y="98.5" transform="rotate(-90 171.2 98.5)">12</text>
<text x="176.3" y="98.5" transform="rotate(-90 176.3 98.5)">13</text>
<text x="69.1" y="103.9">1</text>
<text x="89.5" y="106.4">7</text>
<text x="98.4" y="103.9">2</text>
<text x="98.4" y="106.4">3</text>
<text x="116.1" y="107.7">1</text>
<text x="136.5" y="105.2">2</text>
<text x="156.8" y="102.6">7</text>
<text x="69.1" y="109">2</text>
<text x="98.4" y="109">4</text>
<text x="98.4" y="111.5">5</text>
<text x="173.7" y="109.9" transform="rotate(-90 173.7 109.9)">11</text>
<text x="69.1" y="115.3">5</text>
<text x="89.5" y="117.9">3</text>
<text x="164.8" y="114.3" transform="rotate(-90 164.8 114.3)">10</text>
<text x="167.4" y="114.3" transform="rotate(-90 167.4 114.3)">11</text>
<text x="169.9" y="114.3" transform="rotate(-90 169.9 114.3)">12</text>
<text x="69.1" y="120.4">6</text>
<text x="36.6" y="132.8" transform="rotate(-90 36.6 132.8)">8</text>
<text x="166.1" y="132.1" transform="rotate(-90 166.1 132.1)">13</text>
<text x="36.6" y="148" transform="rotate(-90 36.6 148)">4</text>
<text x="53.1" y="167.7" transform="rotate(-90 53.1 167.7)">14</text>
<text x="25.1" y="169.6" transform="rotate(-90 25.1 169.6)">8</text>
<text x="83.6" y="170.2" transform="rotate(-90 83.6 170.2)">14</text>
<text x="117.9" y="170.2" transform="rotate(-90 117.9 170.2)">14</text>
<text x="149.6" y="169" transform="rotate(-90 149.6 169)">14</text>
<text x="25.1" y="184.9" transform="rotate(-90 25.1 184.9)">4</text>
<text x="53.1" y="187.4" transform="rotate(-90 53.1 187.4)">7</text>
<text x="83.6" y="186.1" transform="rotate(-90 83.6 186.1)">7</text>
<text x="117.9" y="186.1" transform="rotate(-90 117.9 186.1)">7</text>
<text x="149.6" y="188.7" transform="rotate(-90 149.6 188.7)">7</text>
</g>
<g font-size="1.8" fill="#009600">
<text x="67.3" y="63.2">A14</text>
<text x="67.3" y="68.2">A15</text>
<text x="143.5" y="69.5">A8</text>
<text x="143.5" y="77.1">A9</text>
<text x="162.3" y="113.7" transform="rotate(-90 162.3 113.7)">9 ~{HIMEM}</text>
</g>
<g font-size="1.8" fill="#725600">
<text x="205.9" y="63.1">VIA_~{CS2}</text>
<text x="50.6" y="70.7">A4</text>
<text x="101.8" y="66.9">~{HIMEM}</text>
<text x="50.6" y="75.8">A6</text>
<text x="50.6" y="73.3">A5</text>
<text x="50.6" y="80.9">A8</text>
<text x="50.6" y="78.3">A7</text>
<text x="50.6" y="83.4">A9</text>
<text x="94.2" y="83.4">HIMEM</text>
<text x="49.4" y="86">A10</text>
<text x="49.4" y="88.5">A11</text>
<text x="49.4" y="93.6">A13</text>
<text x="49.4" y="91">A12</text>
<text x="205.9" y="91">VIA_CS1</text>
<text x="49.4" y="96.1">A14</text>
<text x="49.4" y="98.7">A15</text>
<text x="183.1" y="135.5">DMA_CS</text>
</g>
</svg>
